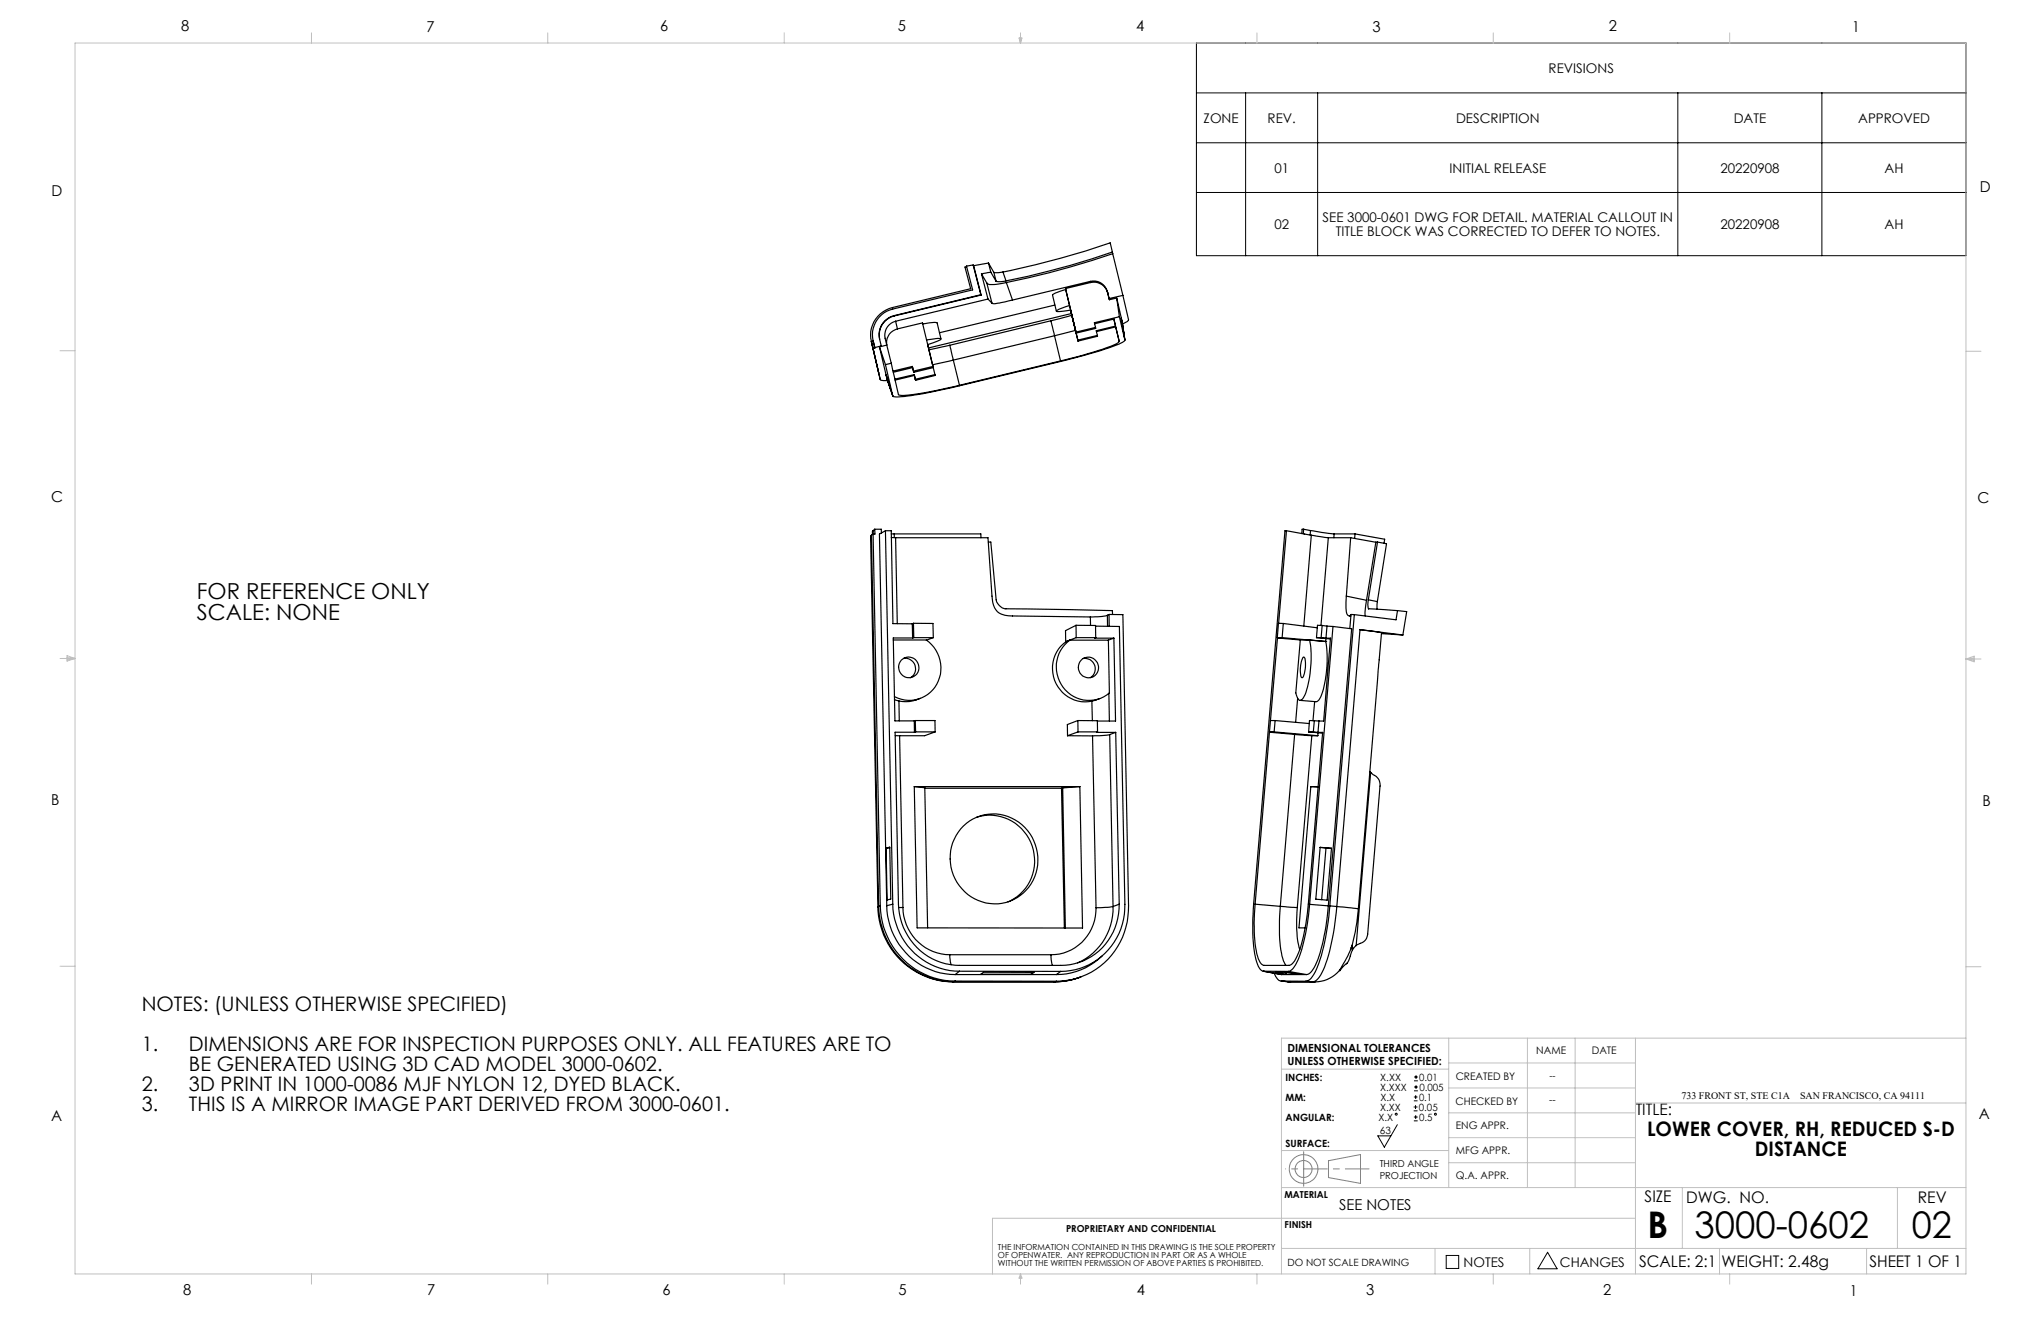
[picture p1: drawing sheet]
<svg xmlns="http://www.w3.org/2000/svg" width="432mm" height="279mm" viewBox="0 0 432 279" stroke-linecap="round" stroke-linejoin="round" font-family="sans-serif">
<g fill="none" stroke="#000" stroke-width=".21">
<path d="M253.1 9.1h162.8v45h-162.8zM253.1 19.6h162.8M263.5 19.6v34.5M278.8 19.6v34.5M355 19.6v34.5M385.4 19.6v34.5M253.1 30.2h162.8M253.1 40.7h162.8M295.6 237.9l-2.7 4.7-1.4-2.4h2.8M299.1 234.9h.8M299.1 234.1h.8M299.1 232.8h.8"/>
<path d="M299.1 232h.8M299.1 237.1h.8M299.1 236.3h.8M299.2 228.6h.8M299.2 227.8h.8M299.2 230.7h.8M299.2 229.9h.8M299.5 233.8v.8M299.5 231.6v.8M299.5 235.9v.8M299.6 227.4v.8M299.6 229.5v.8"/>
<path d="M306 265.5h2.6v2.8h-2.6zM327.4 264.9l2 3.5h-4z"/>
<circle cx="295.4" cy="235.7" r=".2"/>
<circle cx="303.7" cy="235.7" r=".2"/>
</g>
<g fill="none" stroke="#808080" stroke-width=".21">
<path d="M281.1 245.5l6.7-1.3v6.1l-6.7-1.2z"/>
<circle cx="275.8" cy="247.3" r="1.8"/>
<circle cx="275.8" cy="247.3" r="3"/>
</g>
<path d="M275.8 247.2h13.8" fill="none" stroke="#808080" stroke-width=".21" stroke-dasharray="15.2 1.3 1.3 1.3" stroke-dashoffset="10.2"/>
<path d="M275.8 247.2v-3.6M275.8 247.2v3.7" fill="none" stroke="#808080" stroke-width=".21" stroke-dasharray="15.2 1.3 1.3 1.3"/>
<path d="M275.8 247.2h-3.8" fill="none" stroke="#808080" stroke-width=".21" stroke-dasharray="15.2 1.3 1.3 1.3" stroke-dashoffset="15.2"/>
<g fill="none" stroke="#c0c0c0" stroke-width=".21">
<path d="M15.9 9.1h400v260.4h-400zM65.9 6.9v2.2M115.9 6.9v2.2M165.9 6.9v2.2M215.6 8h.6l-.3 1.1zM215.7 8l.2 1.1M215.9 6.9v2.2M216 8l-.1 1.1M265.9 6.9v2.2M315.9 6.9v2.2M365.9 6.9v2.2M12.7 74.2h3.2"/>
<path d="M415.9 74.3h3.2M12.7 139.3h3.2M14.2 139.1l1.7 .2M14.2 138.7l1.7 .6-1.7 .5zM15.9 139.3l-1.7 .3M415.9 139.4h3.2M415.9 139.4l1.8-.6v1.2zM415.9 139.4l1.8 .3M417.7 139.2l-1.8 .2M12.7 204.4h3.2M306.5 219.6v31.6M323.1 219.6v31.6"/>
<path d="M333.2 219.6v31.6M346 219.6v49.9M415.9 204.5h3.2M415.9 219.6h-144.8v49.9M271.1 226.1h35.4M306.5 235.4h39.5M306.5 230.1h39.5M306.5 224.8h39.5M346 233.3h69.9M271.1 251.2h144.8M271.1 243.3h35.4M306.5 245.9h39.5"/>
<path d="M306.5 240.6h39.5M346 257.7h-136v11.8M355.9 251.2v12.9M401.4 251.2v12.9M65.9 269.5v2.1M115.9 269.5v2.1M165.9 269.5v2.1M215.9 269.5v2.1M215.9 269.5l.3 .8h-.6zM265.9 269.5v2.1M271.1 264.1h144.8M303.6 264.1v5.4"/>
<path d="M315.9 269.5v2.1M323.6 264.1v5.4M363.8 264.1v5.4M365.9 269.5v2.1M394.9 264.1v5.4"/>
</g>
<g fill="none" stroke="#000" stroke-width=".25">
<path d="M204.5 56.4l-.3 .1 1.2 4.6-16.6 4a6 6 0 0 0-4.4 7.1M205.9 56.1l-1.4 .2 1.3 5-16.9 4.1a5.6 5.6 0 0 0-4.2 6.7M205.9 56.1l1.6 6.2M205.9 56.1l.1 .1M206 56.2l1.6 6.2M207.6 57.9l1.4 5.4M207.6 57.9l1.2 2M208.8 59.9l1.1 4.2M209.1 55.6l-3.1 .6M209.1 55.6l.5 2M209.1 55.6l1.2 2M209.6 57.6l-2 .3"/>
<path d="M209.6 57.6l1.1 1.9M210.3 57.6l.4 1.9M212.2 57.5l-1.9 .1M212.2 57.5l.6 1.9M212.8 59.4l-1.2 .2-.9-.1M212.9 59.8a7.1 7.1 0 0 1-4 .2l-.1-.1M212.9 59.8l1.3 3.7M230.7 59.5a2.97 2.97 0 0 1 3.6 2.2M230.7 59.5l-16.5 4M230.7 59.5v.3M230.7 59.8a3.1 3.1 0 0 1 3.7 2.1l-.1-.2M230.7 59.8l-5.3 1.2"/>
<path d="M235.3 53.3a164.4 164.4 0 0 1-22.5 6.1M235.3 53.3l-.4-1.9a181.1 181.1 0 0 1-22.7 6.1M235.3 53.3l.1 .4M235.4 53.7a179.7 179.7 0 0 1-22.5 6.1M235.4 53.7l2.2 8.8M184.3 72.2l1.6 6.6M184.4 72.2l.3 1.5M184.4 72.2l1.5 6.6M184.7 72v.1M184.7 72.1l.4 1.5M184.7 72.1h.1M184.7 73.7l1.5 6.6"/>
<path d="M185.1 73.6l-.4 .1M185.9 78.8l.3 1.5M186.1 73.3l1.5 6.6M186.1 73.3l1.2 3.8M186.4 73.2l-1.3 .4M186.4 73.2l.1 .1M186.5 73.3h-.4M187.3 77.1l1.6 6.6M187.5 79.3l1 3.2zM187.6 79.9l1.3 3.8M187.6 79.9v.1M187.6 73l-1.1 .3"/>
<path d="M187.6 73l1 3.8M188.6 76.8l-1.3 .3M188.6 76.8l.3 1.7 4.1-1M189.2 66.7a4.1 4.1 0 0 0-3.1 5l.3 1.5M189.2 66.7v.1M189.2 66.8a4.2 4.2 0 0 0-3.1 5M189.5 67.9a3 3 0 0 0-2.2 3.6l.3 1.5M189.5 67.9l.4 1.7M189.9 69.6a2.93 2.93 0 0 0-2.3 3.3M189.9 69.6l5.3-1.3 2.6 10.9M193 77.5l.1 .3-4.1 .9 .3 1.5 4.1-1M193 77.5l.3 1.2"/>
<path d="M193.3 78.5l4.1-1v.3l-4.1 .9zM193.4 79.2l.1 .2M193.4 79.2l.2 1M193.5 79.4l-4.1 1 .7 3.1a4.1 4.1 0 0 0 2.6 0l3.6-.6 6.7-1.4M193.5 79.4l.2 1M195.2 68.5l.6-.1a4.4 4.4 0 0 1 2.5-.1l.8 3.4M196 71.9l.6-.1a4.5 4.5 0 0 1 2.5-.1l-.9 .5-1.9 .7M197.8 79.2l-4.2 1M197.8 79.2v.2l-4.1 1M200.9 73l.8 3.2M200.9 73l-4.4 1M201.7 76.2l-4.4 1"/>
<path d="M201.7 76.2l1.3 5.3M207.5 62.3l.1 .1M207.5 62.3l-18.3 4.4M207.6 62.4l-18.4 4.4M209 63.3l-19.5 4.6M209 63.3l.9 .8M214.2 63.5l-1.6 .4a5.3 5.3 0 0 1-2.7 .2M222.4 67.8l.7 3.2M222.4 67.8l-21.5 5.2M223.1 71l1.3 5.3M223.1 71l-21.4 5.2M223.2 64.5l-24.4 5.9"/>
<path d="M224.4 76.3l-21.4 5.2M225.4 61l.1 .2-.5 .2a4.4 4.4 0 0 0-2.3 1l.8 3.4M225.4 61l2.3 9.4M226.3 64.6l-2.3 .8-.5 .4a4.5 4.5 0 0 0 2.4-.1l.6-.1 1.6 6.5M226.7 66.3l-30.2 7.3M226.8 66.7l-4.4 1.1M227.5 69.9l-4.4 1.1M231.6 68.5l4.1-1 .3 1.5-4.1 1 .3 .9M231.8 69.3l-4.2 .9 .1 .2M231.8 69.3v.2l-4.1 .9M232 70.1l4-1 .8 3.1a4 4 0 0 1-2.3 1.2l-5.3 1.7-4.8 1.2M232.2 70.9l-4.2 1 .1 .2"/>
<path d="M232.2 70.9v.2l-4.1 1M234.3 61.7l.4 1.7M236.3 63l1.1 5.2M236.3 63l-1.6 .4M236.3 63l.5 4M236.8 67l1.2 4.9a3.5 3.5 0 0 1-2.3 1.3l-3.5 1.2-6.8 1.8-22.4 5.4a63 63 0 0 1-13.7 2.3l-.4-.2M236.8 67l-5.3 1.3 .3 1M237.2 67.3l.6 3.3-.4-2.4M237.4 67.9l.6 4M237.4 67.9v.1M237.4 68.2l-.1 .1M237.6 62.5l1.2 5.1-.3 .4-1 .5"/>
<path d="M237.6 62.5l-3 .6 .1 .3M186.2 80.3l.5 .2h1.1M187.7 80.2l.1 .1M193.6 80.2l.1 .2M184.4 113.2l-.2 .3 1.5 78.3M184.4 113.2l1.5 78.5M184.7 112.2l-.1 .8M184.7 113l1.5 78.6M184.7 113l-.3 .2M184.7 112.2v.8M185.1 111.9v1.1h-.4M185.1 111.9h1.3l.1 .8"/>
<path d="M185.1 111.9l-.4 .3M186.5 112.7h.1M187.3 112.3l1.6 78.9M187.3 112.3h1.3l.3 19.6h4.1M187.3 112.3l-1.2 .7 1.5 78.6M188.6 113.7h.9M188.6 112.9h.6M189.2 112.9h18.3v.8M189.2 112.9v.8M189.5 113.7h19.5l.9 12.4a3.8 3.8 0 0 0 1.9 3.8l.8 .2 1.6 .2 16.5 .2M189.5 113.7l.3 18.2M209.1 114.7h.5l1.1 12.2a2.42 2.42 0 0 0 2.1 1.9l22.5 .4 .1 .8"/>
<path d="M272.2 112.3h-.3l-6.8 81.1a26 26 0 0 0 1.1 11l.5 .7 .7 .3M272.2 112.3l-1.7 19.5M272.2 112.3l5.2 .9M275.8 111.9h-.3l-.1 1M275.8 111.9l-.1 1M275.8 111.9l1.4 .3M277.2 112.2l5.1 .7M277.2 112.2v1M277.4 113.2l3.6 .5M277.4 113.2l-1.6 19.2M281 113.7h4.7M281 113.7l-1.5 18.6"/>
<path d="M282.3 112.9h4.4M282.3 112.9l-.1 .8M285.7 113.7l-.9 12.4M285.7 113.7l5.4 1M286.7 112.9l-.1 1M286.7 112.9l6.2 1.2-.1 .8M291.1 114.7l-2 12.3M291.4 114.7h-.3M291.4 114.7l-1.9 12.2M291.4 114.7l1.9 .3-1.9 12.2M189 135.4h7a6.9 6.9 0 0 1 2.4 8.8 6.9 6.9 0 0 1-8.4 3.5l-.8-.4M191.2 139.2a2.22 2.22 0 0 1 2.4 1.5 2.22 2.22 0 0 1-.9 2.6"/>
<path d="M193 131.9l.1 3M193.1 134.9h-4.1l.3 17.6h4.1M193.3 131.8l-.3 .1M193.3 131.8v3.1M193.3 131.8l4.1 .1v3M193.3 134.9h-.2M193.3 134.9h4.1M197.4 134.9l-1.4 .5M225.5 135.7h.1M225.5 135.7a7 7 0 0 0-2.3 8.5 7 7 0 0 0 7.8 4.1M226.3 135.4a7 7 0 0 0-1.8 9.3 7 7 0 0 0 9 2.7l1.2-.9-.2-11.1M226.3 135.4h8.2"/>
<path d="M226.3 135.4l-.8 .3M227.6 132.3l-2.2 1.1 .1 2.3M227.6 132.3l.1 2.6M227.6 132.3h4.2v2.6M227.7 134.9h4.1M227.7 134.9l-2.2 .8M229.2 139.3a2.21 2.21 0 0 1 2.4 1.4 2.21 2.21 0 0 1-.9 2.6M230.7 130.5v1.8M231.8 132.4l5 .1 1.2 58.8a13.8 13.8 0 0 1-13.6 14.2M231.8 134.9l-.2 .1h4.1M234.3 130.1l-1.1 .3-2.5 .1M234.3 130.1v2.4"/>
<path d="M234.6 130h3l1.2 61.6a15.4 15.4 0 0 1-15.3 15.9M234.6 130l.1 2.5M234.6 130l-.3 .1M235.7 135l.3 17.5h-3.8M235.7 135l-1.2 .4M270.2 134.9h1.1h-1M270.2 134.9h1.1M270.3 134.9l-1.5 17.5M270.3 134.9l4.8 .5M271.3 134.9l9.2 .8M271.5 131.9l-.2 3M271.5 131.9l7.2 .9"/>
<path d="M271.5 131.9l-1-.1-.3 3.1M275.1 135.4l-1 11.1 .3 .9a.68 .68 0 0 0 .5 .7 .68 .68 0 0 0 .8-.5 21.6 21.6 0 0 0 1.6-10.7l-.2-1.5M275.1 135.4h2M275.7 139h.1a2.13 2.13 0 0 1 .4 1.9 3.3 3.3 0 0 1-.8 2.4 4.9 4.9 0 0 1 .1-3.9zM277.1 135.4l3.4 .3M278.5 134.9h1M278.5 134.9l3 .2M279.5 134.9l1 .1M279.7 132.3h-1l-.2 2.6M279.7 132.3l-.2 2.6M279.7 132.3l1 .1M280.5 135.7a23.1 23.1 0 0 1-1.3 12l-.4 .5-.3 .2-3.5-.3"/>
<path d="M280.5 135.7h.1M280.5 135h1l-1.5 17.5h-1M280.5 135v.7M280.7 132.4l-.2 2.6M280.7 132.4l1.3 .1M282 132.5l4 .5-5 58.6M282 132.5l-4.9 58.8M284.8 126.1a6.6 6.6 0 0 0 .4 4l.6 .2M284.8 126.1l4.3 .9M286.5 130h-.7l-.2 2.9M286.5 130l-5.2 61.6M287.7 133.2l4.6 .6-4.9 58.4"/>
<path d="M287.7 133.2l9.1 1.1M287.7 133.2l-4.9 58.5M289.1 127l-.3 3.3M289.5 126.9l-.1 1 .1 .9 6.2 .4M289.5 126.9l1.9 .3M291.4 127.2v1.7M292.3 134l4.5 .3M295.7 129.2l-.4 1.9-8.8-1.1M295.7 129.2l1.9 .2-.8 4.9M189.2 148l1 .3M189.4 155.6h.9M190.2 148.3l.1 4.2"/>
<path d="M190.3 155.6l.7 36.3M193.4 152.5l.1 2.4M193.5 154.9h-4.1l.7 36.3a13.1 13.1 0 0 0 12.9 13h21.4a12.5 12.5 0 0 0 12.4-13M193.6 152.4l-.2 .1M193.6 152.4l.1 2.4M193.6 152.4h4.2v2.4M193.7 154.8l-.2 .1M193.7 154.8h4.1M194.7 147.7a7 7 0 0 1-4.5 .6M197.8 154.8l-2.2 .8h-5.3M225.8 155.6h5.3M228 152.4l-2.2 .8v2.4"/>
<path d="M228 152.4l.1 2.4M228 152.4h4.2v2.4M228.1 154.8h4.1M228.1 154.8l-2.3 .8M231 148.3l.1 4.1M231.1 155.6l.8 36.4M232.2 154.8l-.2 .1h4M232.7 147.7l-1.7 .6M234.6 146.6l.1 5.9M234.8 155.4l-3.7 .2M234.8 155.4l.7 36.3M236 154.9l.8 36.3"/>
<path d="M236 154.9l-1.2 .5M268.6 154.8l1 .1h-1M268.6 154.8h1M268.6 154.9l-3.1 36.3M268.6 154.9l5.3 .4M268.8 152.4h1M268.8 152.4l-.2 2.4M269.6 154.8l9.2 .8M269.8 152.4l-.2 2.4M269.8 152.4l7.2 .6M273.9 155.3l3.6 .3M273.9 155.3l-3 36.4"/>
<path d="M274.5 147.7l-.4 5.1M276.9 154.8h.9M276.9 154.8l2.9 .3M277.5 155.6h1.3M277.5 155.6l-3 36.3M277.8 154.8l1 .1M278.1 152.4l-.3 2.4M278.1 152.4l.9 .1M278.1 152.4h-1.1l-.1 2.4M278.1 148.4l-.3 4M278.8 154.9h1l-3.4 39.4a23.1 23.1 0 0 1-2.8 9.3l-.5 .4-.4 .2h-5.4a4 4 0 0 1-1.5-3.1 36.3 36.3 0 0 1-.3-9.9M278.8 155v.6"/>
<path d="M279 152.5l-.2 2.4M187.5 179.4l.7-.2 .3 10.9-.8 .3zM188.2 179.4h-.7M193.4 166.4l.6 29.9h35l-.5-29.9M193.4 166.4h35.1M193.4 166.4l2.3 .2 .6 29.7M195.7 166.7h28.9M203.8 174.7a9.4 9.4 0 0 1 10.8-1.4 9.4 9.4 0 0 1 4.9 9.7 9.2 9.2 0 0 1-8 8.1 9.2 9.2 0 0 1-9.8-6 9.6 9.6 0 0 1 2.1-10.4zM206.7 172.8a9.6 9.6 0 0 1 11.6 5.9 9.6 9.6 0 0 1-5 12M224.6 166.7l.6 29.6M224.8 166.7h-.2M224.8 166.7l.6 29.6"/>
<path d="M228.5 166.4l-3.7 .3M277.3 166.4h1.6M277.3 166.4l-2.5 29.9h1.3M277.3 166.4l1.6 .1M279.3 179.2l2.4 .2-.9 11-2.4-.2zM279.3 179.2l1.2 .2M280.5 179.4h1.2M280.5 179.4l-.9 10.9M289.8 163.2l.2 .2M290 163.4l.5 .4a2.25 2.25 0 0 1 1.5 2.5l-2.7 31.3a2.1 2.1 0 0 1-1.5 1.9l-.9 .5M290 163.4l-3.1 36.6M185.7 191.8a16.1 16.1 0 0 0 15.9 15.9"/>
<path d="M185.9 191.7a16.1 16.1 0 0 0 15.9 15.9M185.9 191.7l-.2 .1M186.2 191.6a16.1 16.1 0 0 0 15.9 15.9M186.2 191.6l-.3 .1M187.6 191.6a14.7 14.7 0 0 0 14.5 14.5M188.9 191.2a14.4 14.4 0 0 0 14.1 14.2M188.9 191.2l-1.3 .4M190.1 191.9h.9M191 191.9a10 10 0 0 0 9.9 10M231.9 192a9.7 9.7 0 0 1-9.5 9.9M235.5 191.7l-3.6 .3M235.5 191.7a12.6 12.6 0 0 1-7.5 12"/>
<path d="M236.8 191.2l-1.3 .5M265.5 191.2l5.4 .5M270.9 191.7l3.6 .2M270.9 191.7l-.2 2a27.5 27.5 0 0 0 .8 9.5l.6 1M274.5 191.9a25 25 0 0 0 .5 8.9M277.1 191.3a37.6 37.6 0 0 1-3 12.7l-.8 1.1-.7 .4M277.1 191.3l3.9 .3M281 191.6a39.7 39.7 0 0 1-2.7 12.6l-.8 1.3-.6 .5-.5 .1M281.3 191.6a39.1 39.1 0 0 1-3.3 14.5l-.9 1.1-.8 .3M281.3 191.6l1.5 .1M282.8 191.7a45 45 0 0 1-3.1 14l-.9 1.3-.8 .6h-5.5l.5 .1M282.8 191.7l4.6 .5"/>
<path d="M286.1 199.8l-.1 .7M286.9 200l-.8 .9M287.4 192.2l-.1 1.1a33.4 33.4 0 0 1-1.4 7.2M200.9 201.9l.3 2.1M200.9 201.9h21.5M201.6 207.7h21.4M201.8 207.6h21.4M201.8 207.6l-.2 .1M202.1 206.1h21.4M202.1 207.5h21.4M202.1 207.5l-.3 .1M203 205.4l21.4 .1"/>
<path d="M203 205.4l-.9 .7M207.5 206.1l.6-.5 10.7 .1-.6 .4zM218.3 205.7l-.1 .4M222.4 201.9l.2 2.3M223.2 207.6l-.2 .1M223.5 207.5l-.3 .1M224.4 205.5l-.9 .6M228.3 206.8l-2.5 .6-2.8 .3M228.3 206.8l-.8 .2a14.1 14.1 0 0 1-4.3 .6M228.4 206.7l-.1 .1M228.7 206.6l-.3 .1M233.2 202.2a13.7 13.7 0 0 1-9.7 3.9"/>
<path d="M267.2 205.4l3.9 .7h5.3M267.4 205.4l5.2 .1M267.4 205.4l3.8 .7M269.6 205.8l.5 1.1a1.1 1.1 0 0 0 1 .6h5.2M269.8 205.6l2.6 .1 2.3 .4h-2.5zM271 207.5l2 .2M271.9 205.7l.3 .4M272.6 205.5l3.8 .6M273 207.7h5.2M276.3 207.5l1.9 .2M283.4 205.3a7 7 0 0 1-5.2 2.4M283.4 205.3h.1"/>
<path d="M283.4 205.2v.1M283.6 205l-.2 .2M283.7 205l-.3 .2M285 203.7l-1.4 1.3M285.9 200.5l-.8 1.7-1.7 3M285.9 200.5h.1M286 200.5h.1M286 200.5l.1 .4M286.1 200.9a8 8 0 0 1-1.3 3"/>
<circle cx="192.3" cy="141.2" r="2.17"/>
<circle cx="230.3" cy="141.2" r="2.17"/>
</g>
<g font-size="7.8">
<text x="348.5" y="261.9">B</text>
<text x="358.5" y="261.9">3000-0602</text>
<text x="404.5" y="261.8">02</text>
</g>
<g font-size="4.7">
<text x="41.6" y="126.7">FOR REFERENCE ONLY</text>
<text x="41.6" y="131.2">SCALE: NONE</text>
</g>
<g font-size="4.2">
<text x="30" y="213.9">NOTES: (UNLESS OTHERWISE SPECIFIED)</text>
<text x="30" y="222.3">1.</text>
<text x="40" y="222.3">DIMENSIONS ARE FOR INSPECTION PURPOSES ONLY. ALL FEATURES ARE TO</text>
<text x="40" y="226.6">BE GENERATED USING 3D CAD MODEL 3000-0602.</text>
<text x="30" y="230.8">2.</text>
<text x="40" y="230.8">3D PRINT IN 1000-0086 MJF NYLON 12, DYED BLACK.</text>
<text x="30" y="235">3.</text>
<text x="40" y="235">THIS IS A MIRROR IMAGE PART DERIVED FROM 3000-0601.</text>
<text x="348.5" y="240.3">LOWER COVER, RH, REDUCED S-D</text>
<text x="371.3" y="244.5">DISTANCE</text>
</g>
<g font-size="3.4">
<text x="346.1" y="235.9">TITLE:</text>
<text x="347.9" y="254.3">SIZE</text>
<text x="356.7" y="254.4">DWG. NO.</text>
<text x="405.7" y="254.5">REV</text>
<text x="346.8" y="267.9">SCALE: 2:1</text>
<text x="364.2" y="267.9">WEIGHT: 2.48g</text>
<text x="395.5" y="267.9">SHEET 1 OF 1</text>
</g>
<g font-size="3.2">
<text x="38.3" y="6.7">8</text>
<text x="90.2" y="6.7">7</text>
<text x="139.7" y="6.5">6</text>
<text x="190" y="6.5">5</text>
<text x="240.4" y="6.5">4</text>
<text x="290.4" y="6.7">3</text>
<text x="340.4" y="6.5">2</text>
<text x="391.9" y="6.7">1</text>
<text x="10.9" y="41.6">D</text>
<text x="418.9" y="40.7">D</text>
<text x="10.9" y="106.3">C</text>
<text x="418.4" y="106.4">C</text>
<text x="10.8" y="170.2">B</text>
<text x="419.4" y="170.6">B</text>
<text x="10.8" y="237.2">A</text>
<text x="418.6" y="236.8">A</text>
<text x="283.3" y="255.9">SEE NOTES</text>
<text x="38.8" y="273.8">8</text>
<text x="90.4" y="273.8">7</text>
<text x="140.2" y="273.8">6</text>
<text x="190.1" y="273.9">5</text>
<text x="240.5" y="273.8">4</text>
<text x="289" y="273.9">3</text>
<text x="339.1" y="273.8">2</text>
<text x="391.4" y="274.1">1</text>
</g>
<g font-size="2.8">
<text x="327.6" y="15.4">REVISIONS</text>
<text x="254.6" y="26">ZONE</text>
<text x="268.2" y="26">REV.</text>
<text x="308" y="26">DESCRIPTION</text>
<text x="366.8" y="26">DATE</text>
<text x="393.1" y="26">APPROVED</text>
<text x="269.6" y="36.5">01</text>
<text x="306.7" y="36.5">INITIAL RELEASE</text>
<text x="364" y="36.5">20220908</text>
<text x="398.7" y="36.5">AH</text>
<text x="279.8" y="47">SEE 3000-0601 DWG FOR DETAIL. MATERIAL CALLOUT IN</text>
<text x="269.6" y="48.4">02</text>
<text x="282.6" y="49.9">TITLE BLOCK WAS CORRECTED TO DEFER TO NOTES.</text>
<text x="364" y="48.4">20220908</text>
<text x="398.7" y="48.4">AH</text>
<text x="309.6" y="268">NOTES</text>
<text x="330" y="268">CHANGES</text>
</g>
<g font-size="2.4">
<text x="272.4" y="222.5">DIMENSIONAL TOLERANCES</text>
<text x="272.4" y="225.3">UNLESS OTHERWISE SPECIFIED:</text>
</g>
<g font-size="2.2">
<text x="325" y="222.9">NAME</text>
<text x="336.8" y="222.9">DATE</text>
<text x="308" y="233.6">CHECKED BY</text>
<text x="308" y="228.4">CREATED BY</text>
<text x="308" y="238.8">ENG APPR.</text>
<text x="308" y="244">MFG APPR.</text>
<text x="308" y="249.3">Q.A. APPR.</text>
</g>
<g font-size="2.1">
<text x="272" y="228.6">INCHES:</text>
<text x="272" y="232.8">MM:</text>
<text x="292" y="230.7">X.XXX</text>
<text x="292" y="228.6">X.XX</text>
<text x="292.1" y="232.8">X.X</text>
<text x="300.2" y="232.8">0.1</text>
<text x="300.3" y="228.6">0.01</text>
<text x="300.3" y="230.7">0.005</text>
<text x="327.8" y="233.4">--</text>
<text x="355.7" y="232.4">733 FRONT ST, STE C1A</text>
<text x="380.8" y="232.4">SAN FRANCISCO, CA 94111</text>
<text x="272" y="237">ANGULAR:</text>
<text x="291.6" y="237">X.X</text>
<text x="291.9" y="239.8">63</text>
<text x="292" y="234.9">X.XX</text>
<text x="300.2" y="234.9">0.05</text>
<text x="300.2" y="237">0.5</text>
<text x="272" y="242.6">SURFACE:</text>
<text x="272.4" y="267.8">DO NOT SCALE DRAWING</text>
</g>
<g font-size="2">
<text x="327.8" y="228.3">--</text>
<text x="291.9" y="246.8">THIRD ANGLE</text>
<text x="291.9" y="249.3">PROJECTION</text>
<text x="271.7" y="253.4">MATERIAL</text>
<text x="225.5" y="260.6">PROPRIETARY AND CONFIDENTIAL</text>
<text x="271.8" y="259.7">FINISH</text>
</g>
<g font-size="1.8">
<text x="211.1" y="264.3">THE INFORMATION CONTAINED IN THIS DRAWING IS THE SOLE PROPERTY</text>
<text x="211.1" y="266.1">OF OPENWATER. ANY REPRODUCTION IN PART OR AS A WHOLE</text>
<text x="211.1" y="267.8">WITHOUT THE WRITTEN PERMISSION OF ABOVE PARTIES IS PROHIBITED.</text>
</g>
</svg>
